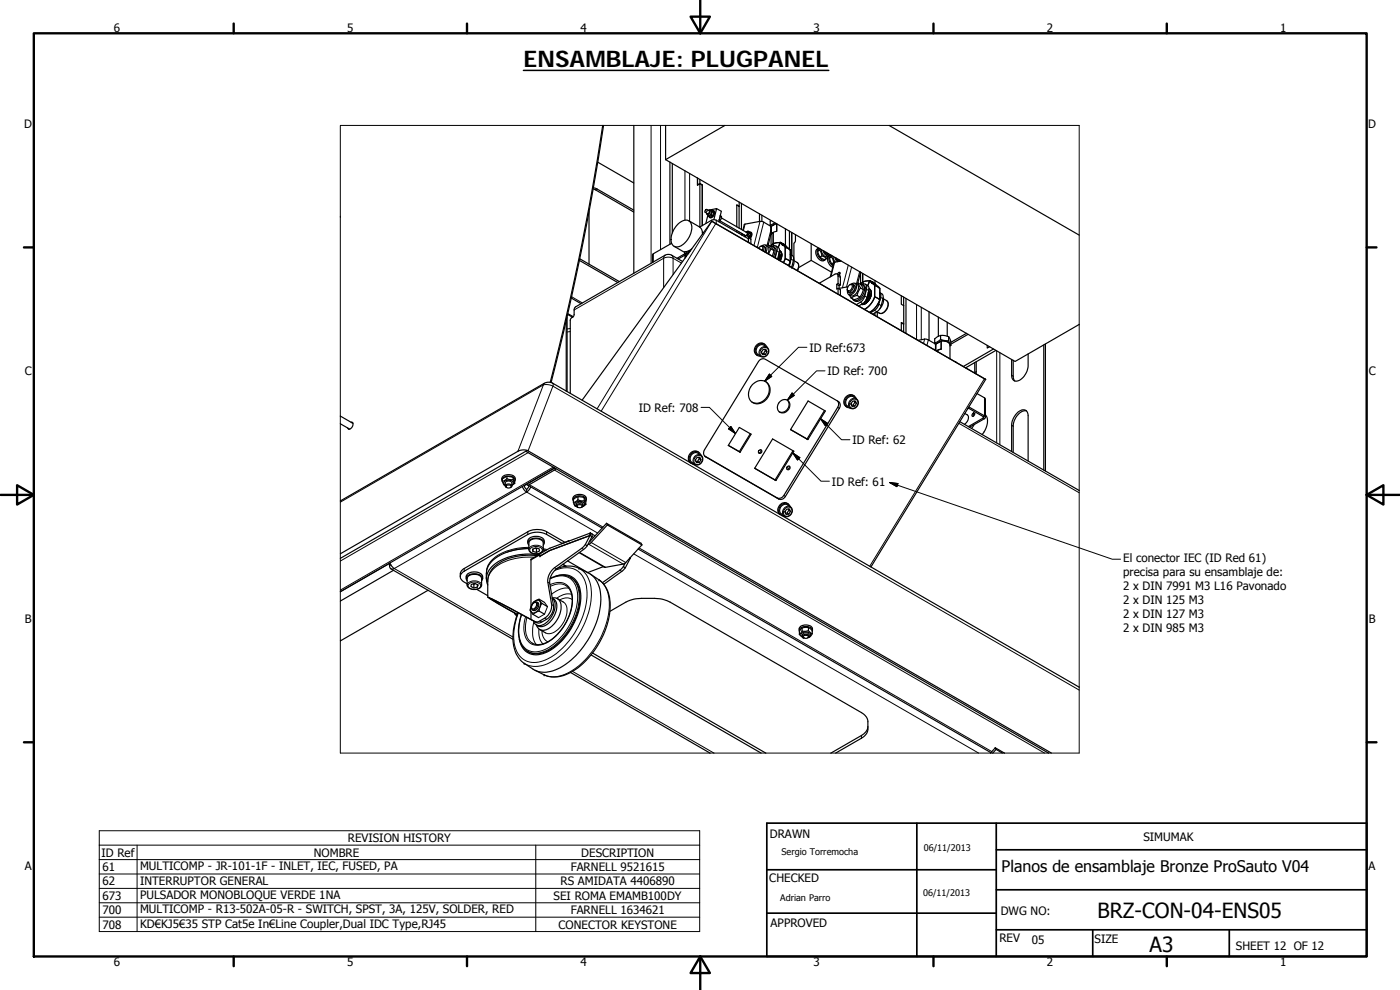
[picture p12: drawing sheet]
<svg xmlns="http://www.w3.org/2000/svg" width="420mm" height="297mm" viewBox="0 0 420 297" stroke-linecap="round" stroke-linejoin="round" font-family="sans-serif">
<g fill="none" stroke="#000" stroke-width=".3">
<path d="M195.4 37.6v41.4M198.2 37.6v37.3M179.1 56.7l-.4 .2M205.6 51.2v14.9M207 52v14.4M102.1 64.9h.1M196.1 76.1v2.5M199.2 77.5l-26.9 15.5M199.2 77.5a3.1 3.1 0 0 1 2.8 0M199.2 77.5v8.8M199.6 76.6l-.4 .9M201.6 76.6l.4 .9"/>
<path d="M202 77.5v4.9M202 77.5l2.5 1.4M205.6 76.6v.9M211.1 69.8v.1M212.8 63.2a.61 .61 0 0 1-.5 .9M213.5 66.1v.4M213.6 66.4l-34.4 56.3M214.8 67.1l-34.4 56.3M215 66.1v1M222.9 70.2l-.2 .4M223.6 67.2l-.5 2M224.2 69.8a.55 .55 0 0 1 0 .6 .55 .55 0 0 1-.5 .3"/>
<path d="M224.6 71.4l.8 .4M228.1 66.4l-1.8 7.3M229.2 66.7l-1.9 7.6M229.5 74.1a1.24 1.24 0 0 1 0 1.5M231.4 68.8l-1.2 4.8M232.7 77.3l.7 .4M233.2 75.3l.7 .4M236.9 79.8l.7 .4M237.4 77.7l.7 .4M239.2 78.7a1.89 1.89 0 0 1 0 2.5M247.4 75.4a1.12 1.12 0 0 0 1.1 .9M250.5 78.7l-1.1 4.2"/>
<path d="M250.9 77.4a1.05 1.05 0 0 0 1.2 .9M254.6 79.5l-1.8 6.9M171.1 98.6l-.9 .1M171.1 99.5l-.9 .1M171.5 89l3.3 1.9M251.5 82.8l.7 .4M255.6 80.1l-1.5 6M256.4 85.6a1.55 1.55 0 0 1-1.4 2.3M258 81.5l-.9 3.6M258.2 90.7l.7 .4M259.5 88.8l.7 .4M260 86.8l.7 .4"/>
<path d="M262.5 93.1l.7 .4M263.7 91.3l.8 .4M264.3 89.2l.7 .4M266.1 90.2a2.59 2.59 0 0 1-1.3 3.8h-.9M275.1 91.4v10.5M276.5 92.2v9.7M163.3 115l-.2 .5 1.1-.1 1.7 .5 158 91.2M165.8 115l.1 .9-7.4 19.4M228.5 104.8a1.24 1.24 0 0 1 1.9-.2 1.24 1.24 0 0 1-.3 2 1.22 1.22 0 0 1-1.8 0 1.22 1.22 0 0 1 .2-1.8zM230.2 104.2a1.71 1.71 0 0 0-2.1 .6 1.71 1.71 0 0 0 .2 2.1M230.9 112.2l.7 .7-2.1 1.5zM237.7 117.9l.7 .7-2.1 1.5z"/>
<path d="M242.2 104.2h-2.6l-10.1 10.2M247.6 111.3h-2.5l-8.8 8.8M257 119.7a1.72 1.72 0 0 0-2 .6 1.72 1.72 0 0 0 .2 2.1M277.5 101.7l-.3 1.4M278.6 102l-.4 1.7M280.8 104.3l-.2 .7M293 111.5l-.5 .3M295.4 113.6l-34.4 56.3M295.5 119.4v5.4l-.4 .2v.4l.4 .2M299.1 105.3v27.6M300.1 105.8v27.6M303.6 112.6l.5 .3"/>
<path d="M155.4 135.4l7.7-19.9-61 35.2M158.5 135.8l-56.4 32.5M208.6 137.2a1.24 1.24 0 0 1 2-.2 1.24 1.24 0 0 1-.3 2 1.22 1.22 0 0 1-1.9 0 1.22 1.22 0 0 1 .2-1.8zM210.4 136.6a1.7 1.7 0 0 0-2.1 .6 1.7 1.7 0 0 0 .2 2.1M210.4 122.2h2.5l7.8 7.9M211.6 136.9l.2 .2M219.3 128l1.4 2.1-2.1-1.4zM237.9 135.9l2.1 1.4-.7 .7zM237.9 135.9l8.5 8.5h2.5M246.3 125.6l6.2 6.3h2.6M246.3 125.6l2.1 1.4-.7 .8zM251.4 122.2l.5 .3"/>
<path d="M255.3 120.3a1.21 1.21 0 0 1 1.8-.3 1.21 1.21 0 0 1 .1 1.8 1.24 1.24 0 0 1-2 .5 1.24 1.24 0 0 1 .1-2zM287.7 127l36.2 20.8M303.6 127.6l.5 .3M150.8 143.7l1.3-.8 1.9 .3 .5 1.1M151.6 144.9a1.14 1.14 0 0 1 2 0M158.1 145.3l-.8 .4M158.4 159.6v.8M158.8 144.8h.1M158.9 145.4l22.1 12.8M164.1 159.6v.8M166.1 140.1l-64 37M166.3 140.5h.1"/>
<path d="M166.4 141l147.1 85M173 151.3a1.12 1.12 0 0 1 2 0M179.4 159.9l-21.3-12.3-39.8 23 35.6 20.5M233.2 149.4l.5 .3M235.3 148.6l.4 .4M235.5 152.7a1.21 1.21 0 0 1 1.9-.3 1.21 1.21 0 0 1 0 1.8 1.24 1.24 0 0 1-2 .4 1.24 1.24 0 0 1 .1-1.9zM237.2 152.1a1.71 1.71 0 0 0-2 .6 1.71 1.71 0 0 0 .1 2.1M266.9 144.8l2.6 .3-.3 .9zM266.9 144.8l66.9 23h2.5M102.1 177.6v-140h221.8v188.4h-109.6M102.1 177.6v48.4h112.2M116.9 169.1l-14.8 8.5"/>
<path d="M117.3 169.5l-.4 .3M139.3 170.6v.8M140.2 175.5a2.62 2.62 0 0 1 3.9-.7l.4 .7M140.9 175a2.31 2.31 0 0 1 3.4 .7 2.24 2.24 0 0 1-3.8 .3zM158.7 164.8a2.56 2.56 0 0 1 3.9-.7l.4 .7M158.7 164.5a20.8 20.8 0 0 0-6.6 1.2M158.7 164.2a15 15 0 0 0-11.6 4.5l-.8 1.4-.3 1.5M159.1 164.6a2.47 2.47 0 0 1 3.7 .3 2.14 2.14 0 0 1-3.5 .8l-.3-.5zM160.3 167.2a15.9 15.9 0 0 0-12.6 3.9l-.9 1.3-.4 2M162.3 166.8h.1M163 165l.8 .1M163 164.6l1.2 .3"/>
<path d="M164.4 174.7l.6 .3M165.1 175.5a4.2 4.2 0 0 1 4.4-.4 4.2 4.2 0 0 1 2.3 3.8 15.5 15.5 0 0 1-8.7 14.4 4.2 4.2 0 0 1-5.9-4.2l.1-2 .4-2.1M165.1 173.7a5.2 5.2 0 0 1 7.1 .9 10.7 10.7 0 0 1 .3 9.4 18.2 18.2 0 0 1-9.7 11.2 4.9 4.9 0 0 1-7-4.1 13.8 13.8 0 0 1 .8-6.7M166.4 170.3l.6 .4M166.4 171.2a6.3 6.3 0 0 1 9.7 5.2 23.4 23.4 0 0 1-7.8 18.6 11.4 11.4 0 0 1-9.2 3.7 6.4 6.4 0 0 1-4.8-6.4 19 19 0 0 1 1.3-8.4M169.8 175.7a4.8 4.8 0 0 0-4.7 .2M170.7 176.5a6.7 6.7 0 0 0-5.1 1.8M171.2 173.2a7.3 7.3 0 0 1 2.5 7.7 19.7 19.7 0 0 1-9.9 14.4 5.8 5.8 0 0 1-5.4 .1M171.5 178.3a5.2 5.2 0 0 0-4.4 1.2M171.7 179.9a3.4 3.4 0 0 0-3.7 .1M173.8 170.5a8.3 8.3 0 0 1 3.7 8.1 25.4 25.4 0 0 1-12.7 20.3 7.5 7.5 0 0 1-7.5 .1M173.9 165.7l7.8 4.5"/>
<path d="M174.6 164.5l.6 .3M176.6 163.3l10.4 5.9M177.4 162.8l10.4 6M179.8 174a9.1 9.1 0 0 1 3 8.6 25.5 25.5 0 0 1-12.6 19.4 8 8 0 0 1-6.9 .5M186 171.1l.6 .3M190.2 166.2l103.5 59.8M191.8 164.4l105.9 61.1M154.6 184l.5 .7M158.1 185.3a7.1 7.1 0 0 0 1.3 7.4l.4 .3M160.2 186.6a7.7 7.7 0 0 0 .7 6.8M160.3 180.6a1.09 1.09 0 0 1 1.5-.4 1.09 1.09 0 0 1 .4 1.6 2.25 2.25 0 0 1-2.5 2 2.43 2.43 0 0 1 .6-3.2zM161.7 188.7a5.4 5.4 0 0 0 1.3 4.5"/>
<path d="M162 186.3l.6 .3M162.7 189.3a3.4 3.4 0 0 0 1.7 3.3M163.4 180.7l.9 1.3-.9 2.3-1.8 1M163.4 185.5l.6 .3M165.6 181.4l.5 .4M169.1 180.6a3.8 3.8 0 0 1 .7 4.7 6.3 6.3 0 0 1-5.5 4.8l-.6-.2M240.8 190.5a1.15 1.15 0 0 1 2 0M171.8 201.4l42.5 24.6M258.5 220.7v.8M29.8 249.3h180.2v30.2h-180.2zM29.8 253.6h180.2M29.8 257.9h180.2"/>
<path d="M41.1 253.6v25.9M160.8 253.6v25.9M29.8 262.2h180.2M29.8 266.6h180.2M29.8 270.9h180.2M29.8 275.2h180.2"/>
</g>
<g fill="none" stroke="#000" stroke-width=".36">
<path d="M180.9 37.6a766.3 766.3 0 0 1-15.8 77.1M181.1 37.6a768.7 768.7 0 0 1-15.7 77.2M190.2 37.6v44.4M199.8 37.6v10.3M217.6 37.6l-17.8 10.3M266.8 37.6l57.1 32.9M178 56.7l12.2 6.9M178.1 56.4l1 .3 11.1 6.4M179.4 48.7l10.8 6.2M199.8 47.9l104.8 60.6 19.3-11.2M201.1 48.6v24.7M201.8 49.1v20.8"/>
<path d="M209.3 53.4v2.1l.7-.4v13M210 55.1l.8 .4v12.2v-12.2l-.8-.4M210 53.8v1.3M210 55.1l-.6 .4M210.8 55.5h-.1M173.9 78.1l11.5 6.7M174 77.6l11.9 6.9M176.8 63.4v15.9M201.6 73l-5.5 3.1-.3 .5v2.2M202.3 73.9l3.2 1.8M203.6 67.1a2.48 2.48 0 0 1 3.5-.5 5.3 5.3 0 0 1-1.4 6.1 2.61 2.61 0 0 1-3.8 .9 5.2 5.2 0 0 1 1.4-6.1zM204.9 78.5l-3.6-2.1-1.1-.1-.6 .3-26.9 15.5-.4 .7-.1 1.9-.4 .5"/>
<path d="M205.7 76.5l-2.2 1.2M205.7 76.3l-.2-.1-2.3 1.3M206 75.9l.5 .3M206.7 75.9v-.4l-.7 .4v1M206.7 66.2l3.4 2 .4 .5 .3 1M207 75.3l.1 .1M207.3 75.1l-.3 .5M207.6 74.7l-1.2 .7-.9 .1v.7l.2-.2v1.3M210 68.1l3.5-2 1.1-.2 10 5.7M210.9 69.7l-.1 .6M211.1 69.8l-.2-.1v.5M211.7 63.1l.3-.3a.44 .44 0 0 1 .2 .6 .44 .44 0 0 1-.7 .1z"/>
<path d="M212.1 62.8l.8 .5-.1 .5-.4 .3-.8-.4M212.2 64.4l.4 .2a.87 .87 0 0 0 .7-1.4l-.4-.2 2.2-.4-.9 3.3M212.4 64.4l.3 .5M212.4 64.6l-.6 2.5M212.5 63.1a.51 .51 0 0 1 .7 .3 .51 .51 0 0 1-.3 .7 .41 .41 0 0 1-.5 .3 .41 .41 0 0 1-.3-.5M213.5 63l.7 .7M213.5 63l-.3 .1M213.5 64.5l.3 .2-.7 .4-.4-.2M213.5 64.5l-.8 .4M213.5 63l.3 .5M213.6 66.4l-38.9 53.7M213.6 66.4l82.2 47.4z"/>
<path d="M213.8 63.2a.8 .8 0 0 1 .6 .6 .8 .8 0 0 1-.3 .9 .74 .74 0 0 1-.6 .5 .74 .74 0 0 1-.8-.3M213.8 63.5l.4 .2M213.8 63.5l-.3 1M214.1 63.2a1.25 1.25 0 0 1 .1 1.4 1.25 1.25 0 0 1-1.3 .7M214.2 63.7l-.4 1M215.1 62.6l1.4 .8-.8 3.1M215.9 65.8l.3 .3M216.1 64.8l.1 .1M216.2 66.1l-.5 .3M216.2 64.6l.3 .5M216.2 64.9l.3 .2M216.2 64.9l-.2 .6"/>
<path d="M216.5 65.4l7.7 4.4v.6l-.5 .3-7.7-4.5M216.5 65.1l-.3 1M221.1 69.2v.4M221.1 61.5l.7 .4M221.8 61.9l-.7-.4v6.6M221.8 61.9v6.5M221.8 69.6v.4M221.8 60.6v1.3M222.5 61v7.8M222.5 70v.5M222.7 70.1l-.1 .4M223.6 70.9l-.2-.4v.5a.64 .64 0 0 1 .8-.3 .64 .64 0 0 1 .4 .7v1.3"/>
<path d="M224 69.7a.41 .41 0 0 1 .5 .1 .41 .41 0 0 1-.1 .6l-.2 .3M224.4 70.8l.9 .6 .1 1.8M224.5 69.4l.7 .7M224.5 69.4l.4 .5M224.5 69.4l-.6 .2M224.9 69.9l.3 .2M224.9 69.9l-.4 .9M224.9 69.6a.83 .83 0 0 1 0 1.5M225 69.6a.76 .76 0 0 1 .6 .6 .76 .76 0 0 1-.3 .8l-.1 .2M225.1 69.7a.84 .84 0 0 1 0 1.5M225.2 70.1l-.4 .9M225.3 69.7a1.07 1.07 0 0 1-.1 1.7"/>
<path d="M227.7 74.5a.68 .68 0 0 1 1-.6 .68 .68 0 0 1 0 1.2M227.9 64.2v2.3M228.2 74a.67 .67 0 0 1 .9-.1 .67 .67 0 0 1 .1 .9l-.1 .5M228.7 64.6v1.8M228.7 73.8a.92 .92 0 0 1 1.2-.2 .92 .92 0 0 1 .3 1.2l-.4 .9M229 73.8a1.07 1.07 0 0 1 .5 1.8M229.8 73.6a1.57 1.57 0 0 1 .6 2.5M230.5 73.4l.9 .5M230.5 73.4l.9 1.3M230.5 73.4l-.6 .3M231.1 67.5l.3 .7 .1-.3 1.4-.8-1.4 .8v2.5M231.3 67.9l-2.3-1.3-.9-.2-4.7 .9-.4 1.8"/>
<path d="M231.4 73.9l.9 1.3M231.4 73.9a1.34 1.34 0 0 1 1.1 2.1l-.4 1M231.4 66.1l-.3 .2v1.2M231.4 74.7l.9 .5M231.4 74.7l-.7 1.5M231.4 70.1l-.8 3.3M231.5 67.9v2.5l.5-.7v3.5l-.6 .7zM232 74a2.09 2.09 0 0 1 .5 3.2M232.3 73.8l-.3-.6-.6 .7M232.3 75.2l-.6 1.6M232.3 73.8l-.3-.6 .3-.2 1.8-.2-.6 1.4 .6-1.5 1.2 1 .4 .5v3.4l-.6 1.2 .6-1.2 .7 .3a.82 .82 0 0 1 .6 .5 .82 .82 0 0 1-.2 .9l-.1 .4 .5-1.2v-3.4l-.3-.3M232.3 73.7l-.9 .2"/>
<path d="M232.3 73.7a1.02 1.02 0 0 1 .9 1.6l-.5 2M232.5 66.8l-1.4 .7M232.6 67.2l-.6 .4M232.7 77.3v.1M232.8 73.8l.9 .5 .2 .6-.5 2.8M233.1 69.4v-2.3v2.3l-1.1 .3v3.5l2.1-.5 1.3 .7 .6 .6-.3-.4-1.6-.9 .8 .8M233.4 77.7v.1M233.6 76.7l-.2 1.1M233.8 75.9a1.61 1.61 0 0 1 0 2.1l.4-1.2-.4-.1-.3 1.2 .3-.9v-.8v.5l.4 .1zM233.9 75.2l.3 .1M233.9 75.2a2.04 2.04 0 0 1 .2 3M234.4 72.9l1.2 .7z"/>
<path d="M234.6 77h.1M234.6 76.5l-.2-.7-.5-.5a1.95 1.95 0 0 1 .2 2.9M234.6 76.5v.1M234.9 73.5l2.3 1.6-.3-.3M234.9 73.5l.9 .4 1.1 .9M235.7 74.2l1.5 .9v3.4l-1.5-.9zM235.7 68.7v5M236.9 69.3v5.4M237.2 76.3l.3 1.1-.6 2.4M237.2 76.3a1.35 1.35 0 0 1 .9 1.8l-.5 2.1M237.6 69.7v6.9M238.2 77.8a3.3 3.3 0 0 1-.4 2.5"/>
<path d="M238.3 78.2l.9 .5a1.9 1.9 0 0 1 .1 2.5M238.7 70.4v2.1l-.4 .5v5.1M243.4 73.1v5M245.4 75.4l.7 1.7M245.6 74.5a1.86 1.86 0 0 0 0 3.1 1.32 1.32 0 0 0 2 .4M245.8 74.4a2.04 2.04 0 0 0 .5 3.2 .95 .95 0 0 0 1.6 0M245.9 74.6l-.5 .8M246 75l.7 1.8M246 75l-.6 .4M246.1 77.1l1.4 .8 .5-.3M246.2 74.7l-.2 .3M246.5 74.9a1.86 1.86 0 0 0 1.8 2.1l.5-.3"/>
<path d="M246.7 76.8l-.6 .3M246.7 76.8l1.3 .8M247 75.2a1.35 1.35 0 0 0 1.9 1.3l.1-.2M247.4 75.4a.83 .83 0 0 0 1.3 .7M247.9 75.7l.6 .4M248.5 76.3h.1M248.6 76.8l-.6 .8M249 77.4l.6 1.7M249.1 76.6a1.8 1.8 0 0 0-.1 2.9l.9 .7M249.3 76.5a2 2 0 0 0 .5 3.2l.2 .2M249.5 76.6l-.5 .8M249.5 77.1l.7 1.7"/>
<path d="M249.5 77.1l-.5 .3M249.6 79.1l.5 .4M249.8 76.8l-.3 .3M250.1 76.9l.1 1 .5 .7M250.2 78.8h.1M250.2 78.8l-.6 .3M250.5 77.2l.8 1.3M251 77.5a.85 .85 0 0 0 1.2 .7M251.4 77.7l.6 .4M252.1 78.3h.1M252.4 78.3l-2.1 .4-1.1 4.4M169.9 96.1v21.2"/>
<path d="M170.2 95.1v22.4M170.3 94.3l1.5 .9M170.4 94.1l1.6 .9M171.5 89.4l2.9 1.7M171.8 95.2l-.7 .8v22M239.7 80.3l3.7-2.2 6.1 3.6M245.9 85l4.7-2.7a.57 .57 0 0 1 .6-.1 .57 .57 0 0 1 .3 .6v2.3M251.1 85.3l.7 .4M251.1 85.3v1.4l.4-.2M251.2 82.2l.9 .6 .1 2.7M251.4 82.3a.45 .45 0 0 1 .2-.5 .45 .45 0 0 1 .5 .1l-.3 .6M251.5 86.5l.7 .4v1.7"/>
<path d="M251.5 85.1l-.4 .2M251.5 86.5v1.7M251.5 85.1l.7 .4M252.1 81.9l-.4 .6M252.2 85.5l-.4 .2v1M254.5 86l-2.7 .5M254.9 88.5l.6 .9M254.9 85.5a.59 .59 0 0 1 .9 .1 .59 .59 0 0 1-.1 .8 .76 .76 0 0 1-.5 .8 .76 .76 0 0 1-.9-.2v-.7zM255 85.4a.72 .72 0 0 1 1.1 0 .72 .72 0 0 1-.1 1.1 1.11 1.11 0 0 1-1.7 .9v-.6M255.5 85.2a.93 .93 0 0 1 1.3-.1 .93 .93 0 0 1 .2 1.3 2.19 2.19 0 0 1-2.3 2l-.4-1M255.9 85.3a1.4 1.4 0 0 1 .7 1.4 1.4 1.4 0 0 1-1.1 1.2l-.9-.3M256.7 85a1.81 1.81 0 0 1 .2 3.2 1.36 1.36 0 0 1-2.2 .2"/>
<path d="M257.2 88.6l-1.7 .8M257.2 88.6l.9 .5M257.6 84.9l.7 1.5M257.6 84.9l-.8 .2M257.6 84.9l.8 .5 .7 1.5M258.1 89.1l-1.8 .8-.8-.5M258.3 86.4l-.7 1-.4 1.2M258.3 86.4l.8 .5-.4 1.2-.6 1M258.3 81.7l-.9 3.3M258.3 81.7v3.6M258.3 85.4l.6-.8 .2 .6-.2-.6 .3-.1 1.8-.2-.6 1.4M258.3 81.7h.1"/>
<path d="M258.3 85.4l.9-.2a1 1 0 0 1 .9 .5 1 1 0 0 1-.1 1.1l-.6 2.4-.5 .8-1.9 1.4M258.3 85.4a1.38 1.38 0 0 1 1 2.1 3.1 3.1 0 0 1-3 2.7l-.4-.5M258.9 85.5a2.24 2.24 0 0 1 .3 3.5 2.08 2.08 0 0 1-2.9 1.1M259.7 85.3l.7 .4M260.4 85.7l.6-1.5 1.5 1.4v3.5a6.9 6.9 0 0 1-3.1 3.7 6.9 6.9 0 0 0 3.1-3.7l1.5 .9a7.1 7.1 0 0 1-3 3.7 7.1 7.1 0 0 0 3-3.7v-3.5l-.2-.3M260.4 85.7l.3 .4 .1 .8-.8 3-.8 1-1.5 .9M260.5 88.2l-.3 1.1M260.7 87.4l.4 .9-.4-.1-.1-.5a2.08 2.08 0 0 1-.6 2.2l.4-.7 .3-1 .4 .1a2.84 2.84 0 0 1-1.7 2.4 2.4 2.4 0 0 0 1.3-3.3zM260.8 86.8l.5 .4 .2 .8a3.2 3.2 0 0 1-2.9 3.2 3.1 3.1 0 0 0 2.6-4.2zM260.8 86.7l.2 .1M260.8 86.7a2.3 2.3 0 0 1 0 3.3 2.35 2.35 0 0 1-2.3 1.3 3.2 3.2 0 0 0 2.7-4.4zM261.2 84.4l1.2 .7z"/>
<path d="M261.7 85l-.7-.8 1.5 .8 .4 .5-.8-.8-1.1-.5-2.1 .4v-2.6v2.6l-.6 .8M261.7 85l2.3 1.5-.2-.3M261.7 85l1.4 .6 .7 .6M262.5 85.6l1.5 .9v3.5l-1.5-.9zM262.6 93.9v.7M262.6 84.2v.9M263.2 93.5l-1.3 .8M263.2 93.5l1-1.2 .8-2.7a1.37 1.37 0 0 0-1-1.8l.3 1.1-.8 3-.8 1.1-1.5 .9M263.3 93.6v1.4M265 89.3a3.6 3.6 0 0 1-1 3.4M265.1 89.7l1 .5a2.44 2.44 0 0 1-.8 3.6l-1 .3-1.1-.6M270.5 88.8v2.5l.7 .4"/>
<path d="M270.5 96.8l.7 .5v2.3M271.2 89.1v8.1M271.2 97.2h-.1M271.2 97.2l-.7-.4v2.4M271.9 89.5v10.5M278.8 93.5v8.6M281.6 95.1v5.8M284.3 96.7v4.2M225.8 115.4a2.91 2.91 0 0 1 3.1-1.2 2.91 2.91 0 0 1 2.2 2.6 3.9 3.9 0 0 1-5.2 4 3.6 3.6 0 0 1-.1-5.4zM227.3 104.1a1.55 1.55 0 0 1 2-.5l.9 .6a1.71 1.71 0 0 1 .2 2.1 1.71 1.71 0 0 1-2.1 .6l-.9-.6a1.6 1.6 0 0 1-.1-2.2zM228 108.1l.7-.4 .9 .1 22 12.6a1.5 1.5 0 0 1 .3 2.1l-16.2 26.5a1.54 1.54 0 0 1-2 .7l-21.9-12.6a1.45 1.45 0 0 1-.4-2.2zM228.7 106.1l.5-.1 .5 .4"/>
<path d="M229 104.9l.8-.1 .4 .7-.5 .9h-.9l-.3-.7zM229.5 104.8l.2 .4M229.5 103.3a2.01 2.01 0 0 0-2.7 .6 2.01 2.01 0 0 0 .5 2.7M229.8 114.5a3.9 3.9 0 0 1 .6 4.3 3.9 3.9 0 0 1-3.6 2.2l-1.1-.4M230.1 104.1a1.83 1.83 0 0 0-2.2-.9 1.83 1.83 0 0 0-1.3 2 1.43 1.43 0 0 0 1.6 1.6M230.2 105.5l-.5-.3-.5 .8M254.2 119.6a1.51 1.51 0 0 1 2-.5l.8 .6a1.7 1.7 0 0 1 .3 2.2 1.7 1.7 0 0 1-2.1 .5l-.9-.6a1.52 1.52 0 0 1-.1-2.2zM256.4 118.8a2 2 0 0 0-2.8 .6 2 2 0 0 0 .5 2.7M256.9 119.6a1.72 1.72 0 0 0-1.7-1 1.72 1.72 0 0 0-1.5 1.4 1.56 1.56 0 0 0 1.4 2.3M275.5 102.1l2.6-.3 2.5 1.3M280.5 102.9l.3 .6v-.2l1.7-1a2.22 2.22 0 0 1 2.6 1.2M281.9 102.6l-.5 .4"/>
<path d="M282.3 100.6l-1.8 1.1v1.2M282.3 101.9l2.4 .3M282.3 100.6v1.3M282.3 101.9l-1.8 1M282.3 100.6l1.5 .1 .9 .3M284.7 101l.7 1.4v1.2M284.7 102.2l.7 1.4M284.7 101v1.2M285.1 103.5a2.09 2.09 0 0 0-2.6-1.2v2.5h-.3a.66 .66 0 0 0-.8 .7v-.4l-.3 .2 1.4-.5v-2.5l-1.7 1v1.8M285.1 103.5v4.1M285.4 103.6l-.3 .2M286.7 108.6h.2"/>
<path d="M290 100l-4.6 2.7M290.5 100.3l-5.1 3M292.5 108.8v3.1M293 108.5l-.1 3.6M293.2 118.1l2.5 1.6v5.5M295.8 113.8l-34.4 56.3M296.3 103.6v.8l.7-.4M298.2 104.7l-9.1 5.3M298.9 105.1l-9.1 5.3M304.1 108.1v5.1l.5 1.1M308.6 106.2v3.5a4.7 4.7 0 0 1-3.8 4.7 1.55 1.55 0 0 1-1.2-1.8v-4.8M313.3 103.5v37.5"/>
<path d="M313.7 103.2v38.1M102.1 124.8l3.8 2.2M102.1 127.1l2.8 1.7M104.6 128.5l.1 .3M105.3 126.7a.81 .81 0 0 1 .7 .6 .81 .81 0 0 1-.3 .9 .72 .72 0 0 1-.6 .5 .72 .72 0 0 1-.8-.3M105.8 126.8h-.2M157.8 135.4l156.9 90.6M158.2 135.1l157.3 90.9M158.2 135.1a3.6 3.6 0 0 0-2.8 .3l-53.3 30.8M158.2 135.1l-56.1 32.4M207.5 136.5a1.51 1.51 0 0 1 2-.5l.9 .6a1.7 1.7 0 0 1 .2 2.1 1.7 1.7 0 0 1-2.1 .6l-.9-.6a1.57 1.57 0 0 1-.1-2.2zM207.7 139.2h.7"/>
<path d="M208.9 138.5l.5-.1 .5 .3M209.2 137.3l.8-.1 .4 .7-.5 .8-.9 .1-.3-.7zM209.7 137.2l.2 .4M209.7 135.7a2.01 2.01 0 0 0-2.7 .5 2.01 2.01 0 0 0 .3 2.7M210.3 136.5a1.83 1.83 0 0 0-2.2-.9 1.83 1.83 0 0 0-1.3 2l.1 .6 .4 .7M210.4 137.9l-.5-.3-.5 .8M221.9 128.2l3.5 2.1-3.3 5.4-3.5-2.1zM225.2 130.2l-3.3 5.3 .2 .2M228.3 134.9a.63 .63 0 0 1 0 .7 .63 .63 0 0 1-.6 .3M231.9 131.7l6.3 3.7-5.3 8.8-6.4-3.7zM234.1 120.5a1.76 1.76 0 0 1 2.6-.1 1.76 1.76 0 0 1-.2 2.6 1.75 1.75 0 0 1-2.6 .6 1.75 1.75 0 0 1-.2-2.6zM236.3 120a2.24 2.24 0 0 1 .1 2.7 2.24 2.24 0 0 1-2.5 .9"/>
<path d="M236.8 139.8a.61 .61 0 0 1 0 .7 .61 .61 0 0 1-.6 .3M237.3 128.9l4.9 2.8M238 135.2l-5.4 8.8 .3 .2M242.2 131.7l.3 .2M242.5 120.3l5.2 3-5.2 8.6-5.3-3zM247.4 123.2l-5.2 8.5M251.3 120.3a1.61 1.61 0 0 1 .1 1.9l-16.1 26.4a1.62 1.62 0 0 1-2.1 .8l-21.7-12.6M255.5 121.6h.6l.4 .3M255.9 120.4l.8-.1 .3 .8-.5 .8h-.8l-.3-.7zM256.4 120.3l.1 .4M257 121.1l-.5-.4-.4 .9M288 126.5l35.9 20.7"/>
<path d="M289.5 124.1l.8 .4a1.97 1.97 0 0 1-.9 2.8M290.5 122.4l4.7 2.8-4.6 2.8M290.7 122.5l-.3 .2M290.8 122.1l4.7 2.7 .2 .3-.2 .5-4.5 2.6M292 124a.33 .33 0 0 1 .5 0 .33 .33 0 0 1-.1 .5 .38 .38 0 0 1-.3 .5 .38 .38 0 0 1-.4-.5zM292.3 127.4l-.7 1.1M292.5 124.1l-.4 .8M295.7 124.5a4.8 4.8 0 0 1-.9 5.9M303.6 135.5v-7.9a4.7 4.7 0 0 1 3.7-4.6 1.54 1.54 0 0 1 1.3 1.7v13.6M308 123.3a4.1 4.1 0 0 0-3.8 3.8l-.1 8.6M102.1 150.3l61.2-35.3a2.7 2.7 0 0 1 2.5 0l158.1 91.2M150.6 144a1.83 1.83 0 0 1 2.7-1.5 1.37 1.37 0 0 1 1.3 1.5"/>
<path d="M150.8 144.4a1.2 1.2 0 0 1 1.3-1.5 1.74 1.74 0 0 1 2.5 1.4l-.1 .1M150.8 143.7v.7M150.8 144.4l.4 1 .4 .2M151.6 144.9v.9M151.6 145.5a.73 .73 0 0 1-.4-.9 .73 .73 0 0 1 .9-.5 1.4 1.4 0 0 1 2 1l-.5 .4M152 145.7a.74 .74 0 0 1 .8-.2 .74 .74 0 0 1 .5 .7 .82 .82 0 0 1-.8 .2 .82 .82 0 0 1-.6-.6zM152.1 146.3a.56 .56 0 0 1-.4-.7 .56 .56 0 0 1 .7-.4 .74 .74 0 0 1 .9 .1 .74 .74 0 0 1 .2 .8l-.3 .2M152.1 143.6l1.9 .3M152.1 142.9v.7M152.1 143.6l-1.3 .8M153.6 144.9v.9M154 143.9l.5 1.1"/>
<path d="M154 143.2v.7M154.5 145l-.9 .6M154.5 144.3v.7M156.7 146l.7 1.1 .7 .5M157.3 145.6l.3 .8 .5 .4M158.2 145.5l22.5 13M158.7 145.8l-.6 1v.8M159.3 146.1l-.4 .8-.8 .7M166.4 140.4l-64.3 37.1M166.5 140.4l-7.9 4.5M166.9 140.6l-8 4.8-.5 .1-.4-.2M171.9 149.9a1.89 1.89 0 0 1 2.7-1.5 1.37 1.37 0 0 1 1.4 1.5"/>
<path d="M172.1 150.3a1.21 1.21 0 0 1 1.4-1.5 2.04 2.04 0 0 1 2.5 1.2l-.2 .4M172.1 150.8l.4 1 .6 .2M173 151.3v.4M173 151.9a.77 .77 0 0 1-.5-.9 .77 .77 0 0 1 1-.5 1.27 1.27 0 0 1 1.9 1l-.5 .4M173.4 152.2a.5 .5 0 0 1-.1-.7 .5 .5 0 0 1 .7-.1 .51 .51 0 0 1 .7 .5 .51 .51 0 0 1-.7 .4 .62 .62 0 0 1-.8-.2 .62 .62 0 0 1 .1-.8 .87 .87 0 0 1 1.1-.2 .87 .87 0 0 1 .4 .9l-.3 .2M173.4 149.1l1.9 .3M173.4 150l1.9 .3M173.4 149.1l-1.3 .8v.9M173.4 149.1v.9M173.4 150l-1.3 .8M175 151.3v.4M175.3 150.3l.5 1.1"/>
<path d="M175.3 149.4v.9M175.3 149.4l.5 .8v1.2M175.8 151.4l-1 .6M177.2 159.9l1.4 .9M177.2 159.9l-12.3 4.6-2.6 1.6a.35 .35 0 0 0-.4 .3 .35 .35 0 0 0 .4 .4M177.2 159.9l-.1 .8-2 3.3-8.7 6.3a5.2 5.2 0 0 0-2 4.4l1.2 6.7a4.5 4.5 0 0 1-2.2 4.1l-2.2 1.1h-.4l-1.4-.7M177.2 159.9l.6 .4-.1 .7-2 3.4-8.7 6.3a5.1 5.1 0 0 0-2 4.3l1.1 6.8a4.5 4.5 0 0 1-2.1 4l-1.9 1.1h-.9l-14-7.3 8.1 4.7-.8-.3-8.1-4.8 13 6.7M177.2 159.9l-.1 .8M182 157l.3 .5M182 157l-5.1 5.5M182 157l10.4 6 .2 .5M182.3 157.5l-5.1 5.5-.7 .3"/>
<path d="M182.3 157.5l10.3 6M234.4 152a1.46 1.46 0 0 1 2-.5l.8 .6a1.69 1.69 0 0 1 .2 2.2 1.69 1.69 0 0 1-2.1 .5l-.8-.6a1.53 1.53 0 0 1-.1-2.2zM234.6 154.7h.7M235.7 154l.6-.1 .4 .4M236.1 152.8l.8-.1 .3 .8-.5 .8h-.8l-.3-.7zM236.6 152.7l.2 .4M236.6 151.2a2 2 0 0 0-2.7 .5 2 2 0 0 0 .2 2.7M237.1 152a1.83 1.83 0 0 0-2.1-.9 1.83 1.83 0 0 0-1.3 2l.1 .6 .4 .8M237.2 153.5l-.4-.4-.5 .8M117.1 168.9l.6 1.1 .6 .6a.88 .88 0 0 1-1 .1 .88 .88 0 0 1-.4-.9v-.8M117.3 170.7l36.7 21.1M118.1 171.1l-16 9.2"/>
<path d="M128.5 177.1l-26.4 15.2M139.9 173.6a2.1 2.1 0 0 1 2.9-2 1.82 1.82 0 0 1 2.1 2M140.2 174.2a1.17 1.17 0 0 1-.1-1.2 1.17 1.17 0 0 1 1-.7 2.73 2.73 0 0 1 3.8 1.3l-.4 .6M140.5 173a2.9 2.9 0 0 1 4 .4v2.1a2.5 2.5 0 0 1-3.8 .9l-.5-.9v-1.9zM141.5 175.3l1.1-.2 .9 .4-.2 .7-1.1 .2-.9-.4zM142 175.2l.2 .1M142.2 175.3v1.1M142.7 175.1l-.5 .2M143.1 176.8l3.3 1.9M143.3 175.4v.8M158.4 162.9a2.13 2.13 0 0 1 2.9-2 1.79 1.79 0 0 1 2 2M158.7 164.6a15.1 15.1 0 0 0-11.7 4.5l-.9 1.9-.1 2.7"/>
<path d="M158.7 163.6a1.15 1.15 0 0 1-.2-1.3 1.15 1.15 0 0 1 1.1-.6 3 3 0 0 1 3.7 1l-.3 .9M159.2 162.1a2.67 2.67 0 0 1 3.8 .8v1.9a2.43 2.43 0 0 1-3.3 1.2l-.7-.5-.3-.5v-2.3zM159.8 164.8l.9-.4 1.1 .3 .1 .6-.9 .4-1.1-.3zM159.9 164.7v.7M160.6 164.5l.4 .1M161 164.6v1.1M161.2 164.5l-.2 .1M161.2 166.7a16.7 16.7 0 0 0-13.1 3.6 6 6 0 0 0-1.7 4.1v4.8M161.7 166.4a18.1 18.1 0 0 0-13.7 3.3 5 5 0 0 0-1.6 5.8M161.8 179.8l.9 1.3M161.9 166.5l-2.5 1.5M162 166.8h.3"/>
<path d="M162.1 166.2l-2.7 1.6v14.3M163 165l.8 .2M165.1 173.5a5.6 5.6 0 0 1 5.9-.4 5.6 5.6 0 0 1 3 5.1 19.3 19.3 0 0 1-10.5 17.5 5.5 5.5 0 0 1-7.9-5.4l.1-2.8 .8-3.2M165.7 179.5a4.4 4.4 0 0 1-.2 5.6 4.2 4.2 0 0 1-4.4 2.5l-.7-.6-.3-.7M165.7 179.5a2.18 2.18 0 0 1 2.7 2.8 7.6 7.6 0 0 1-5.1 6.8 1.97 1.97 0 0 1-2.3-1.6 3.1 3.1 0 0 0 4.2-1.1 5.6 5.6 0 0 0 1.4-6.3zM166.9 172.8a5.3 5.3 0 0 1 7.4 5.3 19.8 19.8 0 0 1-10.8 17.8 5.2 5.2 0 0 1-7.6-4M167.1 170.6a8.2 8.2 0 0 1 6.7-.1l2.7 1.4a8.3 8.3 0 0 1 3.8 8 25.6 25.6 0 0 1-13 20.8 7.3 7.3 0 0 1-7.4 0l-2.6-1.7a10.4 10.4 0 0 1-3.1-10.6l1.3-4.6M167.3 179.6l1.8 1M168.6 163.1h.1M168.7 163l-4.6-2.6a6.2 6.2 0 0 0-5.7 0l-19.1 11a1.72 1.72 0 0 0-1.2 1.6 1.72 1.72 0 0 0 1.2 1.6l.9 .6M168.9 169.3l1 .6M169.5 162.7l-5.4-3.1a6.2 6.2 0 0 0-5.7 0l-19.1 11a2.16 2.16 0 0 0-1.2 2.4"/>
<path d="M169.8 175.7a5.7 5.7 0 0 1 1.8 6.1 15.3 15.3 0 0 1-8.4 11.3l-1.9 .3-1.5-.4M170.3 168.3l6.1 3.5M170.9 162.3l-2.3 .8M175.7 163.4l.5 .3M176.4 171.8h.1M177.1 160.7l-12.1 4.5-2.7 1.6M177.1 160.7l1 .6M177.2 172.3l2.6 1.7a9.6 9.6 0 0 1 3.2 9.3 25 25 0 0 1-12.2 18.7 8.5 8.5 0 0 1-7.5 .5l-2.8-1.4M181.1 170l-4.7 1.8M187.1 170l.6 .3M187.1 170l-1.1 1.1-5.2 3.7M187.6 169l-.5 1"/>
<path d="M187.7 170.3l-1.1 1.1-5.4 3.9M188.9 167.5l.2 .1v-.3l-1.4 3M191.5 164.7l105.9 61.1M192.6 163.5l-5.2 5.6-5.7 1.1-7.9-4.4M154.4 183.9l.7 .8M159.4 183.5v2.4M160 184.4l1.6 .9M160.1 181a.6 .6 0 0 1 .8-.2 .6 .6 0 0 1 .1 .9 .87 .87 0 0 1-.5 .9 .87 .87 0 0 1-1-.1l.1-.9zM160.3 180.8a.71 .71 0 0 1 1 0 .71 .71 0 0 1 0 1 1.09 1.09 0 0 1-1.7 1l-.1-.6M160.6 186.5l.6 .4M161.1 180.7a1.43 1.43 0 0 1 .5 1.4 1.43 1.43 0 0 1-1 1.1l-.8-.2M161.8 183.3l-1.8 1.1"/>
<path d="M161.8 183.3l1.6 1M162 188.9l1.7 1M162.7 181.1l1.6 .9M162.7 181.1l-.7 1.3-.2 .9M163.4 180.7l-1.6-.9a3.2 3.2 0 0 0-2.6 3.6l.8 1M177.4 196.5l51 29.5M177.8 195.9l52 30.1M183 183.4l4.8-2.7a10 10 0 0 1 4.7-1.2h3.9a9.6 9.6 0 0 1 4.7 1.2l57.4 33.1a3.5 3.5 0 0 1 2 2.7v2.3a3.2 3.2 0 0 1-2 2.7l-7.7 4.5M239.8 189.1a1.82 1.82 0 0 1 2.7-1.5 1.3 1.3 0 0 1 1.3 1.5M239.9 190.4l1.2 .9M239.9 189.4v1M239.9 189.4a1.44 1.44 0 0 1 2-1.4 1.48 1.48 0 0 1 1.9 1.4"/>
<path d="M240.7 188.4l-.8 1M240.7 189.4l-.8 1M240.7 188.4v1M240.8 190.5v.4M240.9 191.1a.78 .78 0 0 1-.5-1 .78 .78 0 0 1 1-.4 1.29 1.29 0 0 1 1.9 1l-.5 .4M241.3 191.4a.5 .5 0 0 1-.1-.7 .5 .5 0 0 1 .7-.1 .51 .51 0 0 1 .7 .5 .51 .51 0 0 1-.7 .4 .65 .65 0 0 1-.9-.2 .65 .65 0 0 1 .2-.8 1.03 1.03 0 0 1 1.6 .6l-.4 .3M242.6 188.3l1.2 .9v.9M242.6 189.2l1.2 .9M242.6 188.3l-1.9 .1M242.6 189.2l-1.9 .2M242.6 188.3v.9M242.8 190.5v.4"/>
<path d="M243.8 190.1l-.5 .8-.6 .3M171.2 201.8l41.9 24.2M260.5 218a3.3 3.3 0 0 1-2 2.7l-9.1 5.3M298.7 224.4l-1.4 1.6M298.7 224.4l2.7 1.6M298.7 224.4l.2 .5M298.9 224.9l-1 1.1M298.9 224.9l1.9 1.1"/>
<circle cx="228.2" cy="135.5" r=".54"/>
<circle cx="236.7" cy="140.4" r=".55"/>
</g>
<g fill="#000">
<circle cx="205.5" cy="75.7" r=".18"/>
<circle cx="215.9" cy="65.9" r=".18"/>
<circle cx="216.2" cy="64.6" r=".18"/>
<circle cx="235.1" cy="73.3" r=".18"/>
<circle cx="236.9" cy="79.8" r=".18"/>
<circle cx="237.6" cy="80.2" r=".18"/>
<circle cx="262" cy="84.8" r=".18"/>
<circle cx="177.2" cy="159.9" r=".18"/>
<circle cx="162" cy="166.8" r=".18"/>
<circle cx="173.8" cy="170.5" r=".18"/>
<circle cx="179.8" cy="174" r=".18"/>
<circle cx="189.1" cy="167.6" r=".18"/>
<circle cx="157.3" cy="199" r=".18"/>
<circle cx="241.1" cy="191.3" r=".18"/>
<circle cx="163.3" cy="202.5" r=".18"/>
</g>
<g fill="none" stroke="#000" stroke-width=".71">
<path d="M10.1 10h400.1v277h-400.1zM70.1 7.1v2.9M140.2 7.1v2.9M207.3 5h5.8l-2.9 5zM210.2 0v10M280.2 7.1v2.9M350.2 7.1v2.9M7.2 74.2h2.9M410.2 74.2h2.9M.2 148.5h9.9M5.1 145.6l5 2.9-5 2.9zM410.2 148.5l5-2.9v5.8z"/>
<path d="M410.2 148.5h9.9M7.2 222.7h2.9M410.2 222.7h2.9M70.1 287v2.9M140.2 287v2.9M210.2 287l2.9 5h-5.8zM210.2 287v10M280.2 287v2.9M350.2 287v2.9"/>
</g>
<path d="M230.1 247h180.1v40h-180.1zM275.2 247v40M299 255h111.2M299 247v40M230.1 274h68.9M230.1 261h68.9M299 279h111.2M299 267h111.2M327.9 279v8M368.9 279v8" fill="none" stroke="#000" stroke-width=".51"/>
<path d="M230.9 112.2l.7 .7-2.1 1.5zM237.7 117.9l.7 .7-2.1 1.5zM219.3 128l1.4 2.1-2.1-1.4zM237.9 135.9l2.1 1.4-.7 .7zM246.3 125.6l2.1 1.4-.7 .8zM266.9 144.8l2.6 .3-.3 .9z" fill="#000" stroke="#000" stroke-width=".3"/>
<path d="M157.1 21.1h91.6" fill="none" stroke="#000" stroke-width=".46"/>
<text font-size="6.9" x="157.1" y="20">ENSAMBLAJE: PLUGPANEL</text>
<g font-size="6.3">
<text x="329.4" y="275.4">BRZ-CON-04-ENS05</text>
<text x="345" y="285.6">A3</text>
</g>
<text font-size="4.8" x="300.6" y="261.8">Planos de ensamblaje Bronze ProSauto V04</text>
<g font-size="3.5">
<text x="34.2" y="9.6">6</text>
<text x="104.2" y="9.6">5</text>
<text x="174.2" y="9.6">4</text>
<text x="244.2" y="9.6">3</text>
<text x="314.2" y="9.6">2</text>
<text x="384.2" y="9.6">1</text>
<text x="7.3" y="38.4">D</text>
<text x="410.6" y="38.4">D</text>
<text x="242.9" y="105.5">ID Ref:673</text>
<text x="7.4" y="112.6">C</text>
<text x="248.4" y="112.6">ID Ref: 700</text>
<text x="410.8" y="112.6">C</text>
<text x="191.7" y="123.6">ID Ref: 708</text>
<text x="255.9" y="133.2">ID Ref: 62</text>
<text x="249.7" y="145.7">ID Ref: 61</text>
<text x="337.1" y="168.7">El conector IEC (ID Red 61)</text>
<text x="337.1" y="172.9">precisa para su ensamblaje de:</text>
<text x="337.1" y="177.1">2 x DIN 7991 M3 L16 Pavonado</text>
<text x="337.1" y="181.3">2 x DIN 125 M3</text>
<text x="337.1" y="185.5">2 x DIN 127 M3</text>
<text x="7.4" y="186.9">B</text>
<text x="337.1" y="189.7">2 x DIN 985 M3</text>
<text x="410.8" y="186.9">B</text>
<text x="231.1" y="251.4">DRAWN</text>
<text x="30.5" y="257.1">ID Ref</text>
<text x="94.1" y="257">NOMBRE</text>
<text x="104.4" y="252.7">REVISION HISTORY</text>
<text x="174.4" y="257">DESCRIPTION</text>
<text x="343.2" y="252.3">SIMUMAK</text>
<text x="7.4" y="261.1">A</text>
<text x="30.7" y="261.3">61</text>
<text x="42" y="261">MULTICOMP - JR-101-1F - INLET, IEC, FUSED, PA</text>
<text x="171.3" y="261.3">FARNELL 9521615</text>
<text x="410.8" y="261.1">A</text>
<text x="30.7" y="265.6">62</text>
<text x="30.7" y="270">673</text>
<text x="42" y="269.7">PULSADOR MONOBLOQUE VERDE 1NA</text>
<text x="42" y="265.6">INTERRUPTOR GENERAL</text>
<text x="166.1" y="270">SEI ROMA EMAMB100DY</text>
<text x="168.2" y="265.6">RS AMIDATA 4406890</text>
<text x="230.9" y="264.6">CHECKED</text>
<text x="30.7" y="274.3">700</text>
<text x="42" y="274">MULTICOMP - R13-502A-05-R - SWITCH, SPST, 3A, 125V, SOLDER, RED</text>
<text x="171.3" y="274.3">FARNELL 1634621</text>
<text x="300.3" y="274.5">DWG NO:</text>
<text x="30.7" y="278.6">708</text>
<text x="42" y="278.3">KD€KJ5€35 STP Cat5e In€Line Coupler,Dual IDC Type,RJ45</text>
<text x="167.7" y="278.6">CONECTOR KEYSTONE</text>
<text x="231.3" y="278.2">APPROVED</text>
<text x="299.9" y="282.6">REV</text>
<text x="309.7" y="283.3">05</text>
<text x="328.5" y="283">SIZE</text>
<text x="370.9" y="285.1">SHEET 12 OF 12</text>
<text x="34.2" y="289.9">6</text>
<text x="104.2" y="289.9">5</text>
<text x="174.2" y="289.9">4</text>
<text x="244.2" y="289.9">3</text>
<text x="314.2" y="289.9">2</text>
<text x="384.2" y="289.9">1</text>
</g>
<g font-size="2.7">
<text x="234.5" y="256.6">Sergio Torremocha</text>
<text x="277.3" y="255.2">06/11/2013</text>
<text x="277" y="268.7">06/11/2013</text>
<text x="234.2" y="270.2">Adrian Parro</text>
</g>
</svg>
